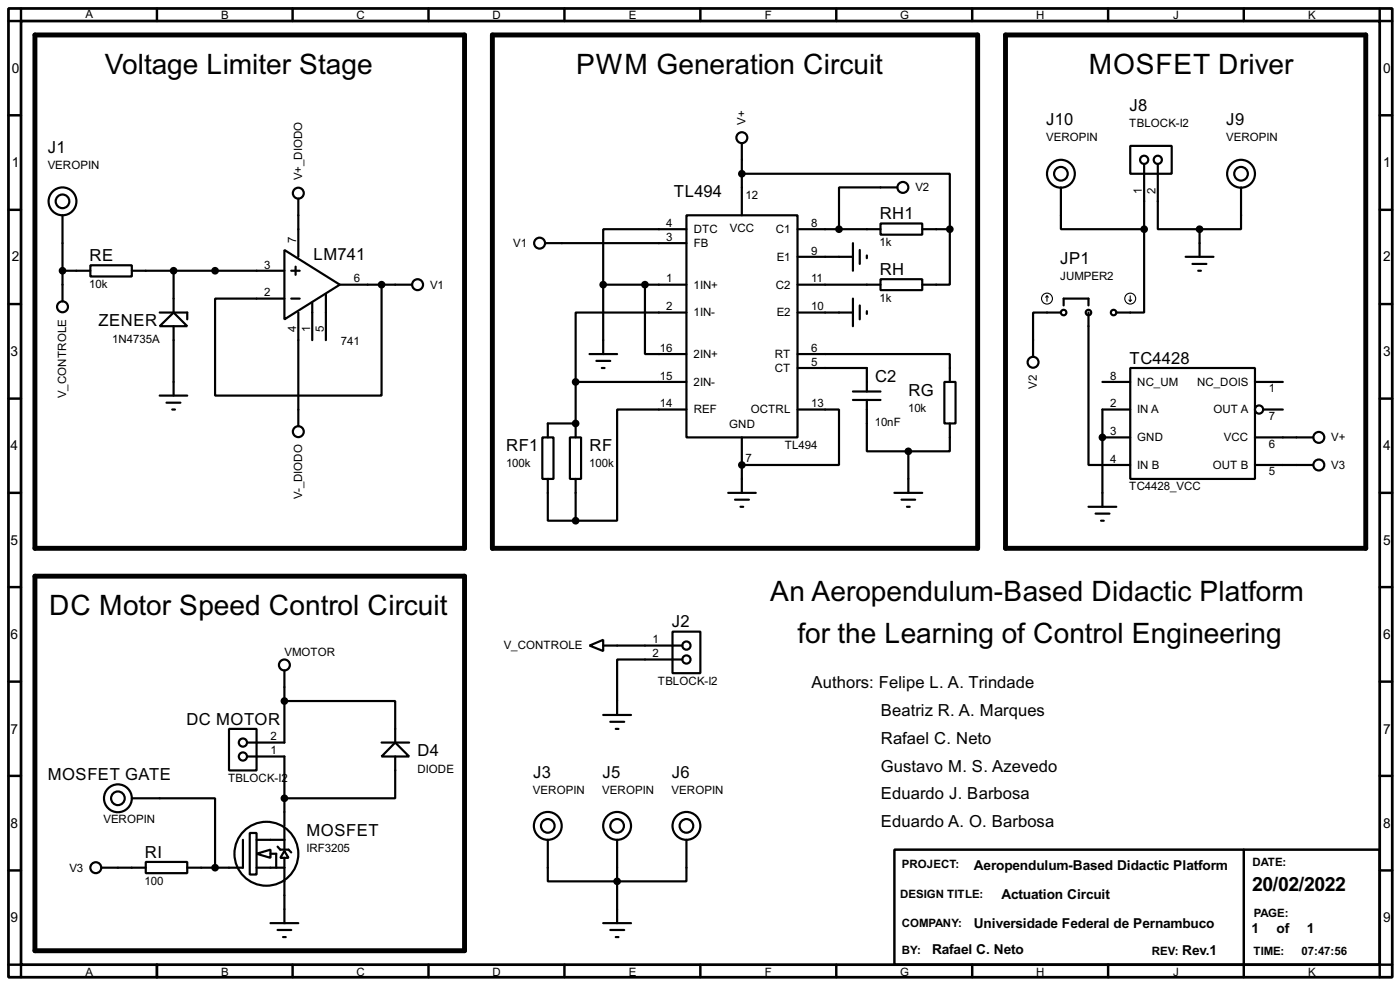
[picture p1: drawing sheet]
<svg xmlns="http://www.w3.org/2000/svg" width="256mm" height="180mm" viewBox="0 0 256 180" stroke-linecap="round" stroke-linejoin="round" font-family="sans-serif">
<path d="M1.6 1.6h253.5v177.3h-253.5zM3.9 3.9h248.9v172.7h-248.9z" fill="none" stroke="#000" stroke-width=".5"/>
<g fill="none" stroke="#000" stroke-width=".45">
<path d="M3.9 1.6v2.3h-2.3M28.8 1.6v2.3M53.6 1.6v2.3M78.5 1.6v2.3M103.4 1.6v2.3M128.3 1.6v2.3M153.2 1.6v2.3M178.1 1.6v2.3M203 1.6v2.3M227.9 1.6v2.3M252.8 1.6v2.3h2.3M1.6 21.1h2.3"/>
<path d="M1.6 38.4h2.3M252.8 21.1h2.3M252.8 38.4h2.3M1.6 55.7h2.3M252.8 55.7h2.3M1.6 73h2.3M252.8 73h2.3M1.6 90.2h2.3M252.8 90.2h2.3M1.6 107.5h2.3M252.8 107.5h2.3M1.6 124.8h2.3"/>
<path d="M252.8 124.8h2.3M1.6 142h2.3M1.6 159.3h2.3M163.9 155.5h88.9v21.1h-88.9zM227.9 155.5v23.4M252.8 142h2.3M252.8 159.3h2.3M1.6 176.6h2.3v2.3M28.8 176.6v2.3M53.6 176.6v2.3M78.5 176.6v2.3M103.4 176.6v2.3"/>
<path d="M128.3 176.6v2.3M153.2 176.6v2.3M178.1 176.6v2.3M203 176.6v2.3M255.1 176.6h-2.3v2.3"/>
</g>
<g fill="none" stroke="#000" stroke-width=".4">
<path d="M11.5 39.4v15.8M54.7 36.4v10.6M125.8 39.4h20.3v40.7h-20.3zM135.9 31.8h38.1v10.2M135.9 26.2v13.2M164.4 34.3h-10.7v7.7M194.4 34.3v7.7h15.2M207.1 26.7h7.6v5.1h-7.6zM209.6 30v12M212.1 30v12h7.7M227.4 34.3v7.7h-7.6M11.5 49.6h5.1"/>
<path d="M16.6 48.6h7.6v2h-7.6zM24.2 49.6h27.9M29.3 59.7l2.5-2.5 2.5 2.5zM29.3 57.2h5v1.3M31.8 49.6v7.6M31.8 59.7v12.7M52.1 45.8l10.2 6.3-10.2 6.4zM53.4 49.6h1.5M53.4 54.7h1.5M54.2 48.8v1.5M54.7 57.2v20.8M57.2 55.4v6.9"/>
<path d="M59.7 53.9v8.4M62.3 52.1h13.2M69.9 52.1v20.3h-30.5v-17.7h12.7M99.9 44.5h25.9M110.5 52.1h15.3M110.5 52.1v12.7M118.2 52.1v12.7h7.6M125.8 57.2h-20.3v12.7M125.8 42h-15.3v10.1M146.1 52.1h15.2M146.1 47h10.2M146.1 57.2h10.2"/>
<path d="M146.1 42h15.2M156.3 44.5v5.1M156.3 54.7v5M157.5 45.8v2.5M157.5 55.9v2.6M158.8 46.8v.5M158.8 57v.5M161.3 51.1h7.7v2h-7.7zM161.3 40.9h7.7v2.1h-7.7zM169 42h5M174 42v10.1h-5M194.4 57.2h-5.1v8.1"/>
<path d="M194.9 55.9v-1.2h4.5v1.2M199.4 57.2v27.9h7.7M209.6 42v15.2h-5.1M217.2 47h5.1M218.5 48.3h2.5M219.5 49.6h.5M219.8 42v5M29.3 72.4h5M30.5 73.7h2.6M31.6 75h.5M105.5 69.9h20.3M105.5 69.9v10.2"/>
<path d="M105.5 77.5h-5.1v2.6M108 64.8h5.1M109.3 66.1h2.5M110.3 67.4h.5M125.8 75h-12.7v20.3h-7.6M146.1 64.8h27.9v5.1M146.1 75h7.6v10.1h-17.8M146.1 67.4h12.7v4.3M156.3 73.2h5M156.3 71.7h5M158.8 73.2v9.4h7.6M173 69.9h2.1v7.6h-2.1z"/>
<path d="M174 77.5v5.1h-7.6M202 69.9h5.1M207.1 67.4h22.8v20.3h-22.8zM207.1 75h-5.1v17.8M229.9 69.9h5.1M231.4 75h3.6M99.4 80.1h2v7.6h-2zM100.4 87.7v7.6h5.1M104.4 80.1h2.1v7.6h-2.1zM105.5 87.7v7.6M133.4 90.2h5.1M134.7 91.5h2.5"/>
<path d="M135.7 92.8h.5M135.9 80.1v10.1M163.9 90.2h5.1M165.2 91.5h2.5M166.2 92.8h.5M166.4 82.6v7.6M199.4 92.8h5.1M200.7 94h2.6M201.7 95.3h.5M202 80.1h5.1M229.9 80.1h10.7M229.9 85.1h10.7"/>
<path d="M108 118.2l2.5-1.1v2.1zM110.5 118.2h14.5M123.2 115.6h5.1v7.6h-5.1zM42 133.4h5v7.6h-5zM45.3 138.5h6.8v12.7M52.1 128.3h20.3v7.6M52.1 122.7v13.2h-6.8M69.9 135.9h5.1M72.4 135.9l2.6 2.6h-5.1zM72.4 138.5v7.6h-20.3M110.5 130.9h5.1M111.8 132.1h2.6"/>
<path d="M112.8 133.4h.5M125 120.7h-11.9v10.2M18.6 158.8h8.1M24.2 146.1h15.2v12.7M26.7 157.8h7.6v2h-7.6zM44.5 153.7v5.1h-10.2M45.8 152.5h1.2v7.6h-1.2zM47 156.3l2.6-.8v1.5zM47 158.8h5.1M47 153.7h5.1M49.6 156.3h1v2.5M50.9 155l.5 .5h1.5l.5 .5"/>
<path d="M52.1 155.8l.8 1.2h-1.5zM52.1 151.4v4.1M52.1 157v12M100.4 153.7v7.6h25.4v-7.6M113.1 153.7v15.3M49.6 169h5.1M50.9 170.2h2.5M51.9 171.5h.5M110.5 169h5.1M111.8 170.2h2.6M112.8 171.5h.5"/>
<circle cx="11.4" cy="36.9" r="2.55"/>
<circle cx="11.4" cy="36.9" r="1.25"/>
<circle cx="54.6" cy="35.4" r="1"/>
<circle cx="135.9" cy="25.2" r="1"/>
<circle cx="165.4" cy="34.3" r="1"/>
<circle cx="194.3" cy="31.8" r="2.55"/>
<circle cx="194.3" cy="31.8" r="1.25"/>
<circle cx="209.6" cy="29.3" r=".75"/>
<circle cx="212.1" cy="29.3" r=".75"/>
<circle cx="227.3" cy="31.8" r="2.55"/>
<circle cx="227.3" cy="31.8" r="1.25"/>
<circle cx="11.4" cy="56.2" r="1"/>
<circle cx="76.5" cy="52.1" r="1"/>
<circle cx="98.8" cy="44.5" r="1"/>
<circle cx="194.8" cy="57.2" r=".5"/>
<circle cx="199.4" cy="57.2" r=".5"/>
<circle cx="204" cy="57.2" r=".5"/>
<circle cx="54.6" cy="79" r="1"/>
<circle cx="189.2" cy="66.3" r="1"/>
<circle cx="230.6" cy="75" r=".75"/>
<circle cx="241.6" cy="85.1" r="1"/>
<circle cx="241.6" cy="80.1" r="1"/>
<circle cx="125.7" cy="118.2" r=".75"/>
<circle cx="44.5" cy="138.5" r=".75"/>
<circle cx="44.5" cy="135.9" r=".75"/>
<circle cx="52.1" cy="121.7" r="1"/>
<circle cx="125.7" cy="120.7" r=".75"/>
<circle cx="17.5" cy="158.8" r="1"/>
<circle cx="21.6" cy="146.1" r="2.55"/>
<circle cx="21.6" cy="146.1" r="1.25"/>
<circle cx="48.8" cy="156.3" r="5.9"/>
<circle cx="100.3" cy="151.2" r="2.55"/>
<circle cx="100.3" cy="151.2" r="1.25"/>
<circle cx="113" cy="151.2" r="2.55"/>
<circle cx="113" cy="151.2" r="1.25"/>
<circle cx="125.7" cy="151.2" r="2.55"/>
<circle cx="125.7" cy="151.2" r="1.25"/>
</g>
<g fill="#000">
<circle cx="105.5" cy="77.5" r=".2"/>
<circle cx="135.9" cy="85.1" r=".2"/>
<circle cx="202" cy="80.1" r=".2"/>
<circle cx="39.4" cy="158.8" r=".2"/>
</g>
<path d="M6.4 6.4h78.7v94h-78.7zM90.2 6.4h88.9v94h-88.9zM184.2 6.4h66v94h-66zM6.4 105.5h78.7v68.5h-78.7z" fill="none" stroke="#000" stroke-width=".9"/>
<g fill="#000" stroke="#000" stroke-width=".4">
<circle cx="135.9" cy="31.8" r=".5"/>
<circle cx="11.4" cy="49.6" r=".5"/>
<circle cx="31.8" cy="49.6" r=".5"/>
<circle cx="39.4" cy="49.6" r=".5"/>
<circle cx="69.9" cy="52.1" r=".5"/>
<circle cx="110.5" cy="52.1" r=".5"/>
<circle cx="118.1" cy="52.1" r=".5"/>
<circle cx="153.7" cy="42" r=".5"/>
<circle cx="174" cy="42" r=".5"/>
<circle cx="209.6" cy="42" r=".5"/>
<circle cx="219.7" cy="42" r=".5"/>
<circle cx="105.4" cy="77.5" r=".5"/>
<circle cx="105.4" cy="69.9" r=".5"/>
<circle cx="105.4" cy="95.3" r=".5"/>
<circle cx="135.9" cy="85.1" r=".5"/>
<circle cx="166.4" cy="82.6" r=".5"/>
<circle cx="201.9" cy="80.1" r=".5"/>
<circle cx="52.1" cy="128.3" r=".5"/>
<circle cx="39.4" cy="158.8" r=".5"/>
<circle cx="52.1" cy="146.1" r=".5"/>
<circle cx="113" cy="161.3" r=".5"/>
</g>
<g fill="none" stroke="#000" stroke-width=".2">
<path d="M191.8 54.2l-.2 .2M191.8 54.2l.3 .2M191.8 54.2v1M206.8 54.9l.3 .3M207.1 54.2v1M207.3 54.9l-.2 .3"/>
<circle cx="191.8" cy="54.7" r="1"/>
<circle cx="207" cy="54.7" r="1"/>
</g>
<g font-size="5.8">
<text x="19.2" y="13.5">Voltage Limiter Stage</text>
<text x="105.5" y="13.5">PWM Generation Circuit</text>
<text x="199.5" y="13.5">MOSFET Driver</text>
<text x="9" y="112.6">DC Motor Speed Control Circuit</text>
<text x="141.1" y="110.1">An Aeropendulum-Based Didactic Platform</text>
<text x="146.1" y="117.7">for the Learning of Control Engineering</text>
</g>
<text font-size="4" x="229.4" y="163.1">20/02/2022</text>
<g font-size="3.4">
<text x="191.7" y="22.9">J10</text>
<text x="206.9" y="20.4">J8</text>
<text x="224.7" y="22.9">J9</text>
<text x="8.8" y="28">J1</text>
<text x="123.5" y="36">TL494</text>
<text x="161.2" y="40.1">RH1</text>
<text x="16.4" y="47.8">RE</text>
<text x="57.5" y="47.5">LM741</text>
<text x="161.2" y="50.3">RH</text>
<text x="194.2" y="48.3">JP1</text>
<text x="18.1" y="59.8">ZENER</text>
<text x="160.3" y="69.9">C2</text>
<text x="206.9" y="66.6">TC4428</text>
<text x="166.4" y="72.5">RG</text>
<text x="92.8" y="82.6">RF1</text>
<text x="108" y="82.6">RF</text>
<text x="123.1" y="114.8">J2</text>
<text x="148.7" y="126">Authors: Felipe L. A. Trindade</text>
<text x="161.4" y="131.1">Beatriz R. A. Marques</text>
<text x="34.2" y="132.6">DC MOTOR</text>
<text x="161.4" y="136.2">Rafael C. Neto</text>
<text x="8.8" y="142.8">MOSFET GATE</text>
<text x="76.5" y="138.5">D4</text>
<text x="97.7" y="142.3">J3</text>
<text x="110.4" y="142.3">J5</text>
<text x="123.1" y="142.3">J6</text>
<text x="161.4" y="141.2">Gustavo M. S. Azevedo</text>
<text x="161.4" y="146.3">Eduardo J. Barbosa</text>
<text x="56.2" y="153">MOSFET</text>
<text x="161.4" y="151.4">Eduardo A. O. Barbosa</text>
<text x="26.6" y="157">RI</text>
</g>
<g font-size="2.8">
<text x="2.2" y="13.4">0</text>
<text x="253.4" y="13.4">0</text>
<text x="2.2" y="30.6">1</text>
<text x="253.4" y="30.6">1</text>
<text x="2.2" y="47.9">2</text>
<text x="253.4" y="47.9">2</text>
<text x="1.9" y="65.2">3</text>
<text x="253.4" y="65.2">3</text>
<text x="1.9" y="82.4">4</text>
<text x="253.4" y="82.4">4</text>
<text x="1.9" y="99.7">5</text>
<text x="253.4" y="99.7">5</text>
<text x="1.9" y="117">6</text>
<text x="253.4" y="117">6</text>
<text x="1.9" y="134.3">7</text>
<text x="253.4" y="134.3">7</text>
<text x="1.9" y="151.5">8</text>
<text x="253.4" y="151.5">8</text>
<text x="178.4" y="159.3">Aeropendulum-Based Didactic Platform</text>
<text x="183.4" y="164.5">Actuation Circuit</text>
<text x="1.9" y="168.8">9</text>
<text x="178.4" y="169.8">Universidade Federal de Pernambuco</text>
<text x="229.3" y="170.8">1</text>
<text x="233.9" y="170.8">of</text>
<text x="239.4" y="170.8">1</text>
<text x="253.4" y="168.8">9</text>
<text x="170.7" y="174.6">Rafael C. Neto</text>
<text x="216.6" y="174.9">Rev.1</text>
</g>
<g font-size="2.4">
<text x="15.6" y="3.2">A</text>
<text x="40.5" y="3.5">B</text>
<text x="65.3" y="3.5">C</text>
<text x="90.2" y="3.5">D</text>
<text x="115.2" y="3.5">E</text>
<text x="140.1" y="3.5">F</text>
<text x="164.9" y="3.5">G</text>
<text x="189.8" y="3.5">H</text>
<text x="214.9" y="3.5">J</text>
<text x="239.6" y="3.5">K</text>
<text x="136.6" y="22.9" transform="rotate(-90 136.6 22.9)">V+</text>
<text x="206.9" y="23.3">TBLOCK-I2</text>
<text x="191.6" y="25.9">VEROPIN</text>
<text x="224.6" y="25.9">VEROPIN</text>
<text x="8.7" y="31">VEROPIN</text>
<text x="55.4" y="33" transform="rotate(-90 55.4 33)">V+_DIODO</text>
<text x="167.7" y="35">V2</text>
<text x="209.2" y="35.5" transform="rotate(-90 209.2 35.5)">1</text>
<text x="211.7" y="35.4" transform="rotate(-90 211.7 35.4)">2</text>
<text x="122.1" y="41.6">4</text>
<text x="136.6" y="36.5">12</text>
<text x="148.6" y="41.6">8</text>
<text x="54.3" y="44.5" transform="rotate(-90 54.3 44.5)">7</text>
<text x="94" y="45.2">V1</text>
<text x="122.1" y="44.1">3</text>
<text x="127.1" y="42.7">DTC</text>
<text x="127.1" y="45.2">FB</text>
<text x="133.7" y="42.6">VCC</text>
<text x="142.1" y="42.7">C1</text>
<text x="142.3" y="47.7">E1</text>
<text x="148.6" y="46.6">9</text>
<text x="161.1" y="45.1">1k</text>
<text x="16.4" y="52.7">10k</text>
<text x="48.4" y="49.2">3</text>
<text x="64.8" y="51.7">6</text>
<text x="78.8" y="52.8">V1</text>
<text x="122.1" y="51.7">1</text>
<text x="127.1" y="52.8">1IN+</text>
<text x="142.1" y="52.8">C2</text>
<text x="148.6" y="51.7">11</text>
<text x="194.2" y="51.3">JUMPER2</text>
<text x="48.4" y="54.3">2</text>
<text x="122.1" y="56.8">2</text>
<text x="127.1" y="57.9">1IN-</text>
<text x="142.3" y="57.9">E2</text>
<text x="148.6" y="56.8">10</text>
<text x="161.1" y="55.2">1k</text>
<text x="20.6" y="62.7">1N4735A</text>
<text x="54.3" y="60.9" transform="rotate(-90 54.3 60.9)">4</text>
<text x="56.8" y="60.9" transform="rotate(-90 56.8 60.9)">1</text>
<text x="59.3" y="60.9" transform="rotate(-90 59.3 60.9)">5</text>
<text x="62.5" y="63.1">741</text>
<text x="120.9" y="64.4">16</text>
<text x="127.1" y="65.5">2IN+</text>
<text x="141.9" y="65.5">RT</text>
<text x="148.6" y="64.4">6</text>
<text x="120.9" y="69.5">15</text>
<text x="127.1" y="70.6">2IN-</text>
<text x="141.9" y="68.1">CT</text>
<text x="148.6" y="67">5</text>
<text x="190" y="71.1" transform="rotate(-90 190 71.1)">V2</text>
<text x="203.4" y="69.5">8</text>
<text x="208.3" y="70.6">NC_UM</text>
<text x="219.3" y="70.6">NC_DOIS</text>
<text x="232.5" y="71.8">1</text>
<text x="12.2" y="72.9" transform="rotate(-90 12.2 72.9)">V_CONTROLE</text>
<text x="120.9" y="74.6">14</text>
<text x="127.1" y="75.7">REF</text>
<text x="137.5" y="75.7">OCTRL</text>
<text x="148.6" y="74.6">13</text>
<text x="160.3" y="78">10nF</text>
<text x="166.4" y="75.4">10k</text>
<text x="203.4" y="74.6">2</text>
<text x="208.3" y="75.7">IN A</text>
<text x="222.3" y="75.7">OUT A</text>
<text x="232.5" y="76.9">7</text>
<text x="133.6" y="78.3">GND</text>
<text x="143.8" y="82.2">TL494</text>
<text x="203.4" y="79.7">3</text>
<text x="208.3" y="80.8">GND</text>
<text x="224.2" y="80.8">VCC</text>
<text x="232.5" y="82">6</text>
<text x="243.9" y="80.8">V+</text>
<text x="92.7" y="85.6">100k</text>
<text x="107.9" y="85.6">100k</text>
<text x="136.6" y="84.5">7</text>
<text x="203.4" y="84.7">4</text>
<text x="206.9" y="89.8">TC4428_VCC</text>
<text x="208.3" y="85.8">IN B</text>
<text x="222.2" y="85.8">OUT B</text>
<text x="232.5" y="87">5</text>
<text x="243.9" y="85.8">V3</text>
<text x="55.4" y="91.4" transform="rotate(-90 55.4 91.4)">V-_DIODO</text>
<text x="92.3" y="118.9">V_CONTROLE</text>
<text x="119.6" y="117.8">1</text>
<text x="52.1" y="120.1">VMOTOR</text>
<text x="119.6" y="120.3">2</text>
<text x="120.5" y="125.3">TBLOCK-I2</text>
<text x="49.6" y="135.5">2</text>
<text x="41.8" y="143.1">TBLOCK-I2</text>
<text x="49.6" y="138.1">1</text>
<text x="76.5" y="141.5">DIODE</text>
<text x="97.6" y="145.3">VEROPIN</text>
<text x="110.3" y="145.3">VEROPIN</text>
<text x="123" y="145.3">VEROPIN</text>
<text x="18.9" y="150.7">VEROPIN</text>
<text x="56.1" y="155.9">IRF3205</text>
<text x="12.7" y="159.5">V3</text>
<text x="26.5" y="161.9">100</text>
<text x="165.2" y="158.9">PROJECT:</text>
<text x="229.4" y="158.4">DATE:</text>
<text x="164.9" y="164.3">DESIGN TITLE:</text>
<text x="229.7" y="167.8">PAGE:</text>
<text x="165.2" y="169.7">COMPANY:</text>
<text x="15.6" y="178.6">A</text>
<text x="40.5" y="178.6">B</text>
<text x="65.3" y="178.6">C</text>
<text x="90.2" y="178.6">D</text>
<text x="115.2" y="178.6">E</text>
<text x="140.1" y="178.6">F</text>
<text x="164.9" y="178.6">G</text>
<text x="165.2" y="174.7">BY:</text>
<text x="189.8" y="178.6">H</text>
<text x="211" y="174.7">REV:</text>
<text x="214.9" y="178.6">J</text>
<text x="229.6" y="174.7">TIME:</text>
<text x="238.5" y="174.7">07:47:56</text>
<text x="239.6" y="178.6">K</text>
</g>
</svg>
